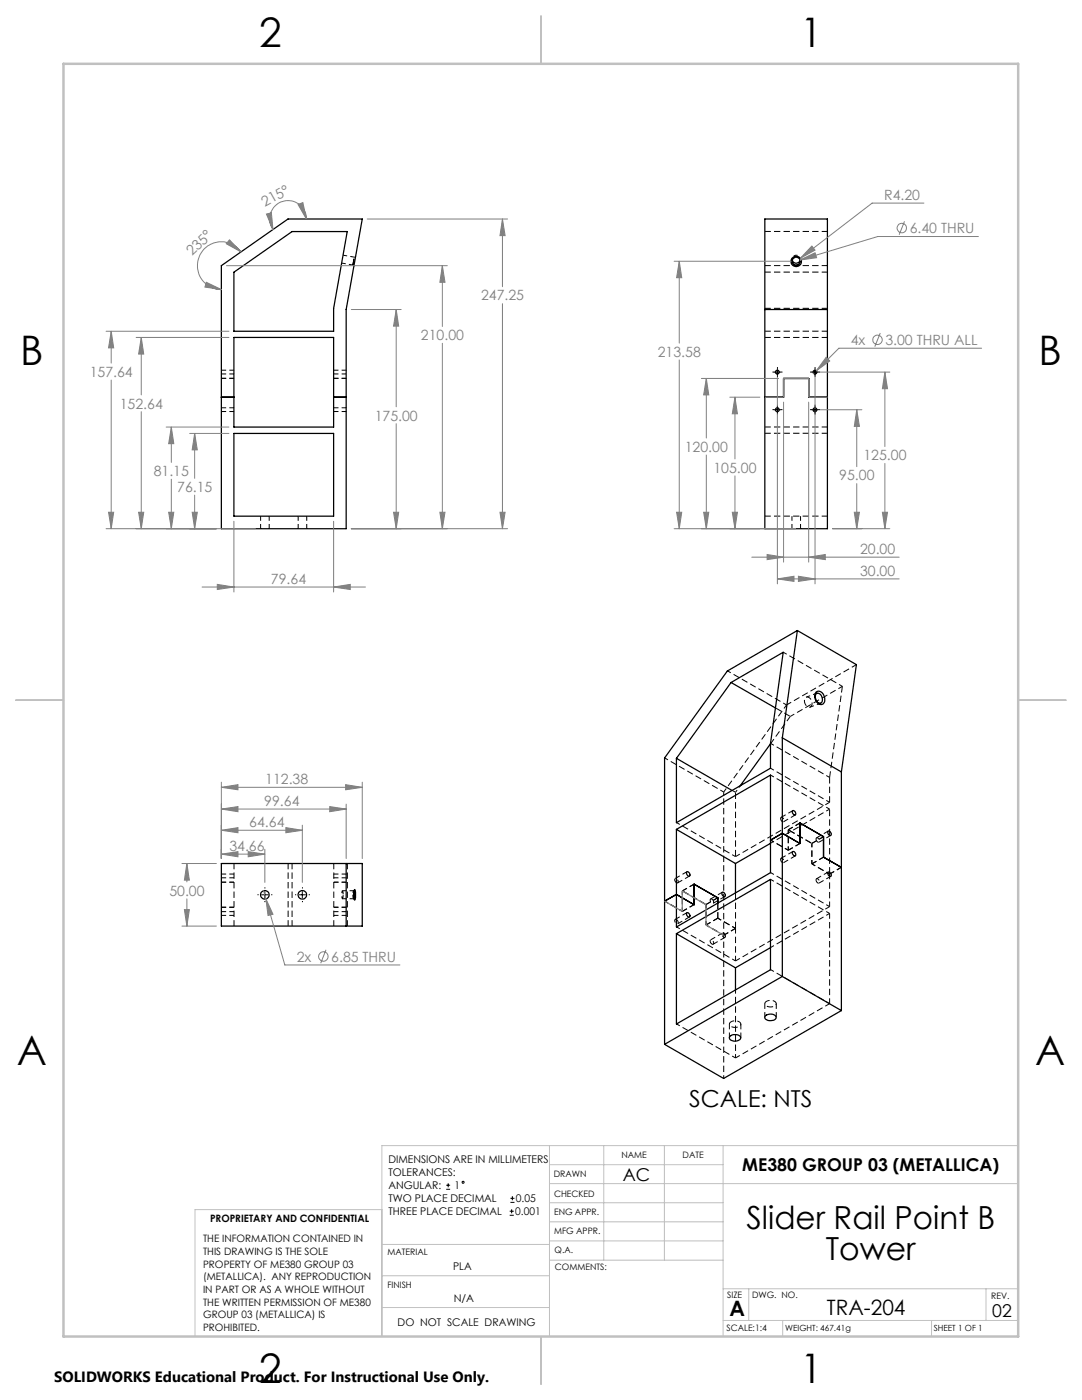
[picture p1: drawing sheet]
<svg xmlns="http://www.w3.org/2000/svg" width="216mm" height="279mm" viewBox="0 0 216 279" stroke-linecap="round" stroke-linejoin="round" font-family="sans-serif">
<g fill="none" stroke="#000" stroke-width=".2" stroke-dasharray="1.3 .6" stroke-dashoffset=".3" stroke-linecap="butt">
<path d="M44.2 74.6h2.5M46.7 75.5h-2.5M46.7 73.9h-2.5M66.6 74.6h2.5M69.1 75.5h-2.5M69.1 73.9h-2.5M44.2 82.1h2.5M46.7 81.4h-2.5M66.6 82.1h2.5M69.1 81.4h-2.5M52 103v2.5M53.7 105.5v-2.5"/>
<path d="M59.5 103v2.5M61.2 105.5v-2.5M158 103v2.5M159.7 105.5v-2.5M168.1 137l-10.4 6M44.2 175.2h2.5M46.7 176.1h-2.5M46.7 174.4h-2.5M66.6 175.2h2.5M69.1 176.1h-2.5M69.1 174.4h-2.5M135 176.2a.43 .43 0 0 1-.4-.4 .43 .43 0 0 1 .3-.5 .49 .49 0 0 1 .4 .4 .49 .49 0 0 1-.2 .5h-.1"/>
<path d="M142.1 179.4a.43 .43 0 0 1 .3 .4 .43 .43 0 0 1-.3 .5 .49 .49 0 0 1-.4-.4 .49 .49 0 0 1 .2-.5h.2M155.8 171.5v-.1a.45 .45 0 0 1 .6 .2 .45 .45 0 0 1-.2 .6l-.4-.4v-.3M155.8 163.4v-.2a.45 .45 0 0 1 .6 .2 .45 .45 0 0 1-.2 .6l-.4-.3v-.3M162.8 175.6l.1-.1a.45 .45 0 0 1 .5 .2 .45 .45 0 0 1-.1 .6l-.3-.2-.2-.5M162.8 167.4l.1-.1a.45 .45 0 0 1 .5 .2 .45 .45 0 0 1-.1 .6l-.3-.2-.2-.5M165.5 160.1l-18.7 10.9M44.2 182.7h2.5M46.7 181.1h-2.5M46.7 181.9h-2.5M66.6 182.7h2.5M69.1 181.1h-2.5M69.1 181.9h-2.5"/>
<path d="M135 183.5a.43 .43 0 0 1 .4 .4 .43 .43 0 0 1-.4 .5 .49 .49 0 0 1-.3-.4 .49 .49 0 0 1 .2-.5h.1M142.1 188.4a.43 .43 0 0 1-.4-.4 .43 .43 0 0 1 .3-.4 .49 .49 0 0 1 .4 .3 .49 .49 0 0 1-.2 .6l-.1-.1M144.8 186.8a.43 .43 0 0 0-.2-.5 .43 .43 0 0 0-.5 .1 .49 .49 0 0 0 .1 .5 .49 .49 0 0 0 .5 .1l.1-.2M165.5 180.9l-18.7 10.9M146.8 211.1l18.7-10.8"/>
</g>
<path d="M70.4 52.9l.3-1.6-.3 1.6M70.4 52.9l.2 .3M71 51.1l-.3 .2M158.1 51.7v.4M159.7 52.1v-.4M163.2 140.3h.5M165.5 155.2l2.6-18.2M70.5 179.4h.2M70.7 177.7l-.2 .1" fill="none" stroke="#000" stroke-width=".2" stroke-dasharray="1.3 .6" stroke-linecap="butt"/>
<g fill="none" stroke="#000" stroke-width=".2" stroke-dasharray="1.3 .6" stroke-dashoffset=".5" stroke-linecap="butt">
<path d="M68.2 52.5l2.2 .4M70.7 51.3l-2.2-.4M145.2 133.9l11.7 6.8M156.3 130.2l11.8 6.8M163 138.3l-2.1 .8M132.6 151.3l11.8 6.8M153.8 148.4l11.7 6.8M161.7 141.1l2-.8M68.3 179.4h2.2M70.4 178.6l.1 .8 .1-.3M70.5 177.8h-2.2M70.6 178l-.1-.2-.1 .8"/>
<path d="M132.6 179.8l3.6 2.1M146.8 171l-11.8-6.8M153.8 168.3l11.7-6.8M157.3 169.7l-3.5-2.1M157.3 165.6v4.1M162 172.4v-4.1M165.5 174.4l-3.5-2M165.5 161.5l-11.7-6.8M165.5 160.1l-11.7-6.8M136.2 181.9v-4.1M140.9 180.5v4.1M140.9 184.6l3.5 2"/>
<path d="M143.2 183.2l3.6 2.1M146.8 197.5v13.6M146.8 191.8l-11.8-6.8M153.8 193.5l11.7 6.8M153.8 189.1l11.7-6.8M165.5 182.3l-11.7-6.8M165.5 180.9l-11.7-6.8M135 204.3l11.8 6.8"/>
</g>
<g fill="none" stroke="#000" stroke-width=".25">
<path d="M44.2 53l13.3-9.3h14.8l-3.2 18.1v43.7h-24.9zM46.7 54.3l11.6-8.1h11l-2.7 15.4v4.5h-19.9zM152.6 43.7h12.5v61.8h-12.5zM158.1 51.9a.8 .8 0 0 0 .8 .6 .8 .8 0 0 0 .7-.6M44.2 79.3h2.5M46.7 67.3h19.9v17.9h-19.9zM66.6 79.3h2.5M152.6 79.3h3.8v-3.8h5v3.8h3.7M152.6 61.8h12.5M46.7 86.5h19.9v16.5h-19.9zM145.9 136.2l10.4-6-2.6 18.2v4.9l-18.7 10.9v-12.9M145.9 136.2l-10.9 15.1"/>
<path d="M145.9 136.2l8.8 5.1M159.1 125.8l-14 8.1-12.5 17.4v57.1M159.1 125.8l-3 21.4M159.1 125.8l11.8 6.8-3 21.5M162.8 138.1a1.22 1.22 0 0 1 1.8 1.2 .91 .91 0 0 1-.6 1.3 .91 .91 0 0 1-1.2-.7l-.2-.8v-.6zM162.9 138.4a1.08 1.08 0 0 1 1.2 .6 1.08 1.08 0 0 1-.3 1.3 .93 .93 0 0 1-1.1-1zM135 151.3l11.1 6.5M153.7 148.4l-6 8.4M156.1 147.2v47.7M156.1 147.2l11.8 6.9M167.9 154.1v47.6M44.2 172.3h28.1v12.5h-28.1z"/>
<path d="M69.1 172.3v12.5M70.6 178v1.1M70.7 177.7l-.1 .6 .1 1.2M70.7 177.6a.74 .74 0 0 1 .2 .9v.2a.74 .74 0 0 1-.2 .9l-.1-.8zM132.6 179.8l2.4-1.3 3.5 2.1v-4.1l4.7 2.7v1M135 165.5l18.7-10.8v19.5l-18.7 10.8zM135 165.5l11.8 6.8M137 174a.5 .5 0 0 1 .6 .3 .5 .5 0 0 1-.1 .6l-.5-.5zM144.1 178.1a.5 .5 0 0 1 .5 .3 .5 .5 0 0 1-.1 .6l-.4-.5zM146.8 172.3v5.9M153.7 167.7l2.4-1.4 3.5 2v-4l4.7 2.7v4.1l3.6 2M153.7 168.3l-6.9 4"/>
<path d="M158.2 170a.51 .51 0 0 1 .5 .2 .51 .51 0 0 1-.1 .7l-.5-.5zM158.2 161.8a.49 .49 0 0 1 .5 .3 .49 .49 0 0 1-.1 .6l-.5-.5zM165.2 174.1a.49 .49 0 0 1 .6 .2 .49 .49 0 0 1-.1 .6l-.4-.3zM165.2 165.9a.51 .51 0 0 1 .6 .3 .51 .51 0 0 1-.1 .6l-.4-.3zM135 186.3l18.7-10.8v18l-18.7 10.9zM135 186.3l11.8 6.8M137 182.2a.5 .5 0 0 1 .6 .2 .5 .5 0 0 1-.1 .6l-.5-.4zM146.8 193.1v4.5M153.7 189.1l-6.9 4M156.1 194.9l11.8 6.8M156.1 194.9l-23.5 13.5M145.7 206.8a1.47 1.47 0 0 1 2.1 .2 1.19 1.19 0 0 1-1.8 .6l-.4-.3z"/>
<path d="M152.8 202.7a1.36 1.36 0 0 1 2.1 .4 1.41 1.41 0 0 1-2.3 .1zM167.9 201.7l-23.5 13.5-11.8-6.8"/>
<circle cx="158.9" cy="52.1" r=".79"/>
<circle cx="158.9" cy="52.2" r="1.04"/>
<circle cx="155.1" cy="74.3" r=".38"/>
<circle cx="162.6" cy="74.3" r=".38"/>
<circle cx="155.1" cy="81.8" r=".38"/>
<circle cx="162.6" cy="81.8" r=".38"/>
<circle cx="52.9" cy="178.6" r=".86"/>
<circle cx="60.3" cy="178.6" r=".86"/>
</g>
<g fill="none" stroke="#000" stroke-width=".2" stroke-dasharray="1.3 .6" stroke-dashoffset=".1" stroke-linecap="butt">
<path d="M152.6 46.2h12.5M152.6 54.3h12.5M152.6 53h12.5M152.6 61.5h12.5M165.1 66.1h-12.5M165.1 67.3h-12.5M165.1 85.2h-12.5M165.1 86.5h-12.5M152.6 103h12.5M157.7 143l-3.9 5.4M46.7 172.3v12.5M57.5 172.3v12.5"/>
<path d="M58.3 172.3v12.5M66.6 172.3v12.5M69.3 172.3v12.5M165.5 160.1v-4.9M143.2 180.2v3"/>
</g>
<path d="M158.9 50.9a.79 .79 0 0 0-.8 1M159.7 51.9a.79 .79 0 0 0-.8-1M161.4 139.2a.67 .67 0 0 0-.8 .1 .67 .67 0 0 0-.1 .8 .87 .87 0 0 0 .5 .9 .87 .87 0 0 0 .9-.1 1.38 1.38 0 0 0-.5-1.7" fill="none" stroke="#000" stroke-width=".2" stroke-dasharray="1.3 .6" stroke-dashoffset=".7" stroke-linecap="butt"/>
<path d="M146.8 158.1v12.9M154.7 141.3l3 1.7M68.5 178.6l-.1-.8a.71 .71 0 0 0-.2 .9l.1 .7 .2-.8M146.8 178.2v7.1M165.5 174.4v-12.9" fill="none" stroke="#000" stroke-width=".2" stroke-dasharray="1.3 .6" stroke-dashoffset="-.1" stroke-linecap="butt"/>
<g fill="none" stroke="#000" stroke-width=".2" stroke-dasharray="1.3 .6" stroke-dashoffset=".2" stroke-linecap="butt">
<path d="M170.9 132.6l-14 8.1M135.2 176.2l2.4-1.4M137.1 174l-2.4 1.3M138.5 176.4l-2.3 1.4M143.2 179.2l-2.3 1.3M144.2 178l-2.4 1.4M156.4 172.2l2.3-1.4M156.4 164l2.3-1.4M158.2 169.9l-2.3 1.4M158.2 161.8l-2.3 1.3M159.6 164.2l-2.3 1.4M159.6 168.3l-2.3 1.4"/>
<path d="M163.4 176.2l2.4-1.3M163.4 168.1l2.4-1.4M164.4 171l-2.4 1.4M164.4 167l-2.4 1.3M165.3 174l-2.4 1.4M165.3 165.8l-2.4 1.4M165.5 174.4l2.4-1.3M135.2 184.4l2.4-1.4M137.1 182.1l-2.4 1.4M138.5 180.5l-2.3 1.4M142.3 188.4l2.4-1.3M142.3 180.3l2.4-1.4"/>
<path d="M143.2 183.2l-2.3 1.4M144.2 186.2l-2.4 1.4M144.4 186.6l2.4-1.3M146.8 185.3v6.5M165.5 180.9v-6.5M145.5 204.4v2.7M147.8 207.1v-2.7M152.6 200.3v2.7M154.9 203v-2.7M165.5 200.3v-18"/>
</g>
<path d="M144.4 158.1v28.5M144.4 186.6v28.6M152.9 199.8a1.32 1.32 0 0 1 2 .5 1.32 1.32 0 0 1-2.3 0l.3-.5M145.9 203.9a1.32 1.32 0 0 1 1.9 .5 1.32 1.32 0 0 1-2.3-.1l.4-.4" fill="none" stroke="#000" stroke-width=".2" stroke-dasharray="1.3 .6" stroke-dashoffset=".6" stroke-linecap="butt"/>
<path d="M136.2 177.8l4.7 2.7M162 168.3l-4.7-2.7" fill="none" stroke="#000" stroke-width=".2" stroke-dasharray="1.3 .6" stroke-dashoffset="-.2" stroke-linecap="butt"/>
<path d="M163 138.3a1.2 1.2 0 0 0 .2 2M146.1 157.7l.7 .4M156.9 140.7l-12.5 17.4" fill="none" stroke="#000" stroke-width=".2" stroke-dasharray="1.3 .6" stroke-dashoffset=".4" stroke-linecap="butt"/>
<path d="M147.7 156.8l-.9 1.3" fill="none" stroke="#000" stroke-width=".2" stroke-dasharray="1.3 .6" stroke-dashoffset=".8" stroke-linecap="butt"/>
<g fill="none" stroke="#808080" stroke-width=".2">
<path d="M41.2 56.3l3 1.5-3.3-.5zM45.2 53h44.1M45.8 47.9l2.3 2.4-2.9-1.7zM48.1 50.3a4.8 4.8 0 0 0-8.2 .5 4.8 4.8 0 0 0 4.3 7M53.2 42.7l1-.2 .3 3.3zM59.5 40.8l.9-.4 .7 3.3zM61.1 43.7a3.7 3.7 0 0 0-4.7-3.5 3.7 3.7 0 0 0-1.9 5.6M73.3 43.7h28M88.3 53l.5 3.3h-1zM88.3 53v12.2M100.3 43.7l.5 3.3h-1zM100.3 43.7v13.5"/>
<path d="M134.5 52.1h23.4M135.5 52.1l.5 3.3h-1zM135.5 52.1v16.4M159.6 51.9l3-1.5 .3 1zM162 49.1l.6 .8-2.9 1.6zM180.5 44.2l-1.1 2.6M184.4 40.5h-10.4l-14.3 11M195.2 47.2h-20l-15.6 4.7M21.2 66.1h24.5M22.2 66.1l.5 3.3h-1zM22.2 66.1v6.4M22.2 75.8v29.7"/>
<path d="M27.2 67.3h18.5M28.2 67.3l.5 3.4h-1zM28.2 67.3v11.5M70.1 61.8h9.9M79.1 61.8l.5 3.3h-1.1zM79.1 61.8v19.4M88.3 68.5v37M100.3 60.6v44.9M135.5 71.8v33.7M139.9 75.5h15.5M140.9 75.5l.5 3.3h-1zM140.9 75.5v11.9"/>
<path d="M145.6 79.3h6M146.6 79.3l.5 3.3h-1zM146.6 79.3v12.3M155.1 75.3v41.2M162.6 75.3v41.2M163.6 74.3h14M164.9 71.3l.7 .7-2.7 2zM175.6 66.5l-1 2.7M176.6 74.3l.5 3.3h-1zM176.6 74.3v14.8M195.9 69.5h-28.5l-5.1 5M28.2 82.2v23.3"/>
<path d="M33.2 85.2h12.5M34.2 85.2l.5 3.3h-1zM34.2 85.2v7.1M34.2 95.6v9.9M37.9 86.5h7.8M38.8 86.5l.6 3.3h-1.1zM38.8 86.5v9M38.8 98.8v6.7M79.1 84.6v20.9M140.9 90.8v14.7M146.6 95v10.5M156.4 80.3v31.9"/>
<path d="M161.4 80.3v31.9M163.6 81.8h8.4M171 81.8l.5 3.3h-1zM171 81.8v11.3M171 96.5v9M176.6 92.5v13M21.2 105.5h29.8M21.7 102.2h1l-.5 3.3zM27.7 102.2h1l-.5 3.3zM33.7 102.2h1l-.5 3.3zM38.3 102.2h1.1l-.6 3.3zM40.3 117.2h32.6"/>
<path d="M43.4 116.6l3.3 .6-3.3 .5zM46.7 104v14.1M66.6 117.2l3.3-.6v1.1zM66.6 104v14.1M70.1 105.5h31.2M78.5 102.2h1.1l-.5 3.3zM87.8 102.2h1l-.5 3.3zM99.8 102.2h1l-.5 3.3zM134.5 105.5h24.2M135 102.2h1l-.5 3.3zM140.4 102.2h1l-.5 3.3zM146.1 102.2h1l-.5 3.3z"/>
<path d="M150 111.2h29.4M153.1 110.7l3.3 .5-3.3 .5zM155.1 115.5l3.3-.5v1zM155.1 115.5h24.3M159.3 115l3.3 .5-3.3 .5zM161.4 111.2l3.3-.5v1zM166.1 105.5h11.5M170.5 102.2h1l-.5 3.3zM176.1 102.2h1l-.5 3.3zM44.2 157.1l3.3-.5v1zM44.2 156.1v15.2M44.2 157.1h28.1"/>
<path d="M69 156.6l3.3 .5-3.3 .5zM72.3 156.1v15.2M36.3 172.3h6.9M37.3 172.3l.5 3.3h-1zM37.3 172.3v3.7M37.3 179.4v5.4M44.2 161.5l3.3-.5v1zM44.2 170.5l3.3-.5v1zM44.2 165.7l3.3-.5v1zM44.2 161.5h24.9M44.2 170.5h8.6M44.2 165.7h16.1"/>
<path d="M49.5 170l3.3 .5-3.3 .5zM52.6 177.8l.5 1.6M52.8 169.5v6.6M53.1 179.4l1.4 3.1-1 .2zM53.1 179.4l3.7 13.2h23M57 165.2l3.3 .5-3.3 .5zM60.3 164.7v11.4M65.8 161l3.3 .5-3.3 .5zM69.1 160.5v10.8M36.3 184.8h6.9M36.8 181.5h1l-.5 3.3zM65.1 189.5l-1.1 2.7"/>
<circle cx="179.9" cy="45.5" r=".94"/>
<circle cx="175.1" cy="67.8" r=".94"/>
<circle cx="64.5" cy="190.9" r=".95"/>
</g>
<g fill="none" stroke="#000" stroke-width=".2">
<path d="M154.5 74.3h1.3M155.1 73.7v1.2M162 74.3h1.2M162.6 73.7v1.2M154.5 81.8h1.3M155.1 81.1v1.3M162 81.8h1.2M162.6 81.1v1.3M52.2 178.6h1.3M52.8 177.9v1.3M59.7 178.6h1.3M60.3 177.9v1.3"/>
<path d="M89 237.3h.8M89 236.5h.8M89.4 236.1v.9M101.8 240h.9M101.8 239.1h.9M102.2 238.7v.8M101.7 242.5h.8M101.7 241.7h.8M102.1 241.3v.8"/>
<circle cx="92.4" cy="235.9" r=".2"/>
</g>
<g fill="none" stroke="#000" stroke-width=".2" stroke-dasharray="15.2 1.3 1.3 1.3" stroke-linecap="butt">
<path d="M154.5 74.3h-.4M155.1 73.6v-.3M155.1 74.9v.4M155.8 74.3h.3M162 74.3h-.4M162.6 73.6v-.3M162.6 74.9v.4M163.3 74.3h.3M154.5 81.8h-.4M155.1 81.1v-.3M155.1 82.4v.4M155.8 81.8h.3"/>
<path d="M162 81.8h-.4M162.6 81.1v-.3M162.6 82.4v.4M163.3 81.8h.3M51.6 178.6h-.2M52.9 177.3v-.2M52.9 179.8v.2M54.1 178.6h.2M59.1 178.6h-.2M60.4 177.3v-.2M60.4 179.8v.2M61.6 178.6h.2"/>
</g>
<path d="M152.6 79.3h3.8v-3.8h5v3.8h3.7M132.6 179.8l3.5 2.1v-4.1l4.8 2.8v4l3.5 2.1" fill="none" stroke="#808080" stroke-width=".25"/>
<g fill="none" stroke="#c0c0c0" stroke-width=".2">
<path d="M109.6 228.6v38.1M109.6 232.4h34.7M109.6 236.2h93.6M120.5 228.6v22.9M132.6 228.6v22.9M144.3 228.6v38.1M203.2 228.6h-127v38.1M76.2 254.6h33.4M76.2 248.4h33.4M76.2 241.4h-37.3v25.3M109.6 251.5h34.7M109.6 240h34.7"/>
<path d="M109.6 243.8h34.7M109.6 247.7h34.7M144.3 257.2h58.9M149.4 257.2v6.3M196.7 257.2v6.3M76.2 260.9h33.4M144.3 263.5h58.9M156.2 263.5v3.2M185.9 263.5v3.2"/>
</g>
<path d="M108 3.2v9.5M3.1 139.7h9.6M203.2 139.7h9.5M108 266.7v9.6" fill="none" stroke="#c0c0c0" stroke-width=".25"/>
<path d="M12.7 12.7h190.5v254h-190.5z" fill="none" stroke="#c0c0c0" stroke-width=".5"/>
<g fill="#808080">
<path d="M43.4 116.6l3.3 .6-3.3 .5zM66.6 117.2l3.3-.6v1.1zM99.8 102.2h1l-.5 3.3zM100.3 43.7l.5 3.3h-1zM78.5 102.2h1.1l-.5 3.3zM79.1 61.8l.5 3.3h-1.1zM87.8 102.2h1l-.5 3.3zM88.3 53l.5 3.3h-1zM38.3 102.2h1.1l-.6 3.3zM38.8 86.5l.6 3.3h-1.1zM33.7 102.2h1l-.5 3.3zM34.2 85.2l.5 3.3h-1zM27.7 102.2h1l-.5 3.3zM28.2 67.3l.5 3.4h-1zM21.7 102.2h1l-.5 3.3zM22.2 66.1l.5 3.3h-1zM153.1 110.7l3.3 .5-3.3 .5zM161.4 111.2l3.3-.5v1zM155.1 115.5l3.3-.5v1zM159.3 115l3.3 .5-3.3 .5zM146.1 102.2h1l-.5 3.3zM146.6 79.3l.5 3.3h-1zM140.4 102.2h1l-.5 3.3zM140.9 75.5l.5 3.3h-1zM170.5 102.2h1l-.5 3.3zM171 81.8l.5 3.3h-1zM176.6 74.3l.5 3.3h-1zM176.1 102.2h1l-.5 3.3zM135 102.2h1l-.5 3.3zM135.5 52.1l.5 3.3h-1zM159.6 51.9l3.3-.5-.3-1zM162 49.1l-2.3 2.4 2.9-1.6zM164.9 71.3l-2 2.7 2.7-2z"/>
<path d="M53.2 42.7l1-.2 .3 3.3zM59.5 40.8l.9-.4 .7 3.3z"/>
<path d="M41.2 56.3l3 1.5-3.3-.5zM45.8 47.9l2.3 2.4-2.9-1.7z"/>
<path d="M44.2 161.5l3.3-.5v1zM65.8 161l3.3 .5-3.3 .5zM44.2 170.5l3.3-.5v1zM49.5 170l3.3 .5-3.3 .5zM44.2 165.7l3.3-.5v1zM57 165.2l3.3 .5-3.3 .5zM37.3 172.3l.5 3.3h-1zM36.8 181.5h1l-.5 3.3zM69 156.6l3.3 .5-3.3 .5zM44.2 157.1l3.3-.5v1zM53.1 179.4l.4 3.3 1-.2z"/>
</g>
<g font-size="8.1">
<text x="51.7" y="9.3">2</text>
<text x="159.7" y="9.3">1</text>
<text x="4" y="72.8">B</text>
<text x="207.2" y="72.8">B</text>
<text x="3.3" y="212.5">A</text>
<text x="206.5" y="212.5">A</text>
<text x="51.7" y="276">2</text>
<text x="159.7" y="276">1</text>
</g>
<g font-size="6.3">
<text x="149" y="245.4">Slider Rail Point B</text>
<text x="164.8" y="251.4">Tower</text>
</g>
<text font-size="4.7" x="137.5" y="220.9">SCALE: NTS</text>
<g font-size="4.2">
<text x="145.6" y="262.7">A</text>
<text x="165" y="262.4">TRA-204</text>
</g>
<g font-size="3.5">
<text x="148.1" y="233.6">ME380 GROUP 03 (METALLICA)</text>
<text x="124.3" y="235.6">AC</text>
<text x="198" y="262.8">02</text>
</g>
<text font-size="3" x="10.8" y="275.7">SOLIDWORKS Educational Product. For Instructional Use Only.</text>
<g font-size="2.8" fill="#808080">
<text x="52.9" y="41.4" transform="rotate(-29 52.9 41.4)">215°</text>
<text x="176.4" y="39.9">R4.20</text>
<text x="181.5" y="46.6">6.40 THRU</text>
<text x="38.3" y="51.2" transform="rotate(-44 38.3 51.2)">235°</text>
<text x="96" y="60">247.25</text>
<text x="84" y="67.9">210.00</text>
<text x="131.2" y="71.2">213.58</text>
<text x="169.8" y="68.9">4x</text>
<text x="176.7" y="68.9">3.00 THRU ALL</text>
<text x="17.9" y="75.2">157.64</text>
<text x="23.9" y="81.5">152.64</text>
<text x="74.8" y="83.9">175.00</text>
<text x="30.7" y="95">81.15</text>
<text x="136.6" y="90.2">120.00</text>
<text x="142.4" y="94.3">105.00</text>
<text x="167.5" y="95.9">95.00</text>
<text x="172.3" y="91.9">125.00</text>
<text x="35.4" y="98.2">76.15</text>
<text x="171.6" y="110.5">20.00</text>
<text x="54.1" y="116.5">79.64</text>
<text x="171.6" y="114.9">30.00</text>
<text x="52.7" y="160.9">99.64</text>
<text x="52.9" y="156.5">112.38</text>
<text x="49.7" y="165.1">64.64</text>
<text x="45.8" y="169.8">34.66</text>
<text x="33.8" y="178.7">50.00</text>
<text x="59.2" y="191.9">2x</text>
<text x="66.1" y="191.9">6.85 THRU</text>
</g>
<g font-size="2.1">
<text x="77.5" y="232.2">DIMENSIONS ARE IN MILLIMETERS</text>
<text x="77.5" y="234.7">TOLERANCES:</text>
<text x="77.5" y="237.3">ANGULAR:</text>
<text x="77.5" y="239.9">TWO PLACE DECIMAL</text>
<text x="90.7" y="237.3">1</text>
<text x="102.9" y="239.9">0.05</text>
<text x="77.5" y="242.5">THREE PLACE DECIMAL</text>
<text x="102.8" y="242.5">0.001</text>
<text x="90.4" y="253.4">PLA</text>
<text x="90.5" y="259.9">N/A</text>
<text x="79.3" y="264.6">DO NOT SCALE DRAWING</text>
</g>
<g font-size="2">
<text x="41.9" y="244">PROPRIETARY AND CONFIDENTIAL</text>
<text x="40.5" y="248">THE INFORMATION CONTAINED IN</text>
<text x="40.5" y="250.5">THIS DRAWING IS THE SOLE</text>
<text x="40.5" y="253">PROPERTY OF ME380 GROUP 03</text>
<text x="40.5" y="255.5">(METALLICA). ANY REPRODUCTION</text>
<text x="40.5" y="258.1">IN PART OR AS A WHOLE WITHOUT</text>
<text x="40.5" y="260.6">THE WRITTEN PERMISSION OF ME380</text>
<text x="40.5" y="263.1">GROUP 03 (METALLICA) IS</text>
<text x="40.5" y="265.6">PROHIBITED.</text>
</g>
<g font-size="1.8">
<text x="124" y="231.1">NAME</text>
<text x="136.2" y="231.1">DATE</text>
<text x="110.5" y="234.8">DRAWN</text>
<text x="110.5" y="238.9">CHECKED</text>
<text x="110.6" y="242.5">ENG APPR.</text>
<text x="77.3" y="250.5">MATERIAL</text>
<text x="110.6" y="246.3">MFG APPR.</text>
<text x="110.7" y="250">Q.A.</text>
<text x="77.3" y="257">FINISH</text>
<text x="110.7" y="253.5">COMMENTS:</text>
<text x="145.1" y="259">SIZE</text>
<text x="150.1" y="259.1">DWG. NO.</text>
<text x="197.8" y="259.2">REV.</text>
<text x="145" y="265.7">SCALE:1:4</text>
</g>
<g font-size="1.7">
<text x="156.7" y="265.7">WEIGHT: 467.41g</text>
<text x="186.3" y="265.7">SHEET 1 OF 1</text>
</g>
</svg>
